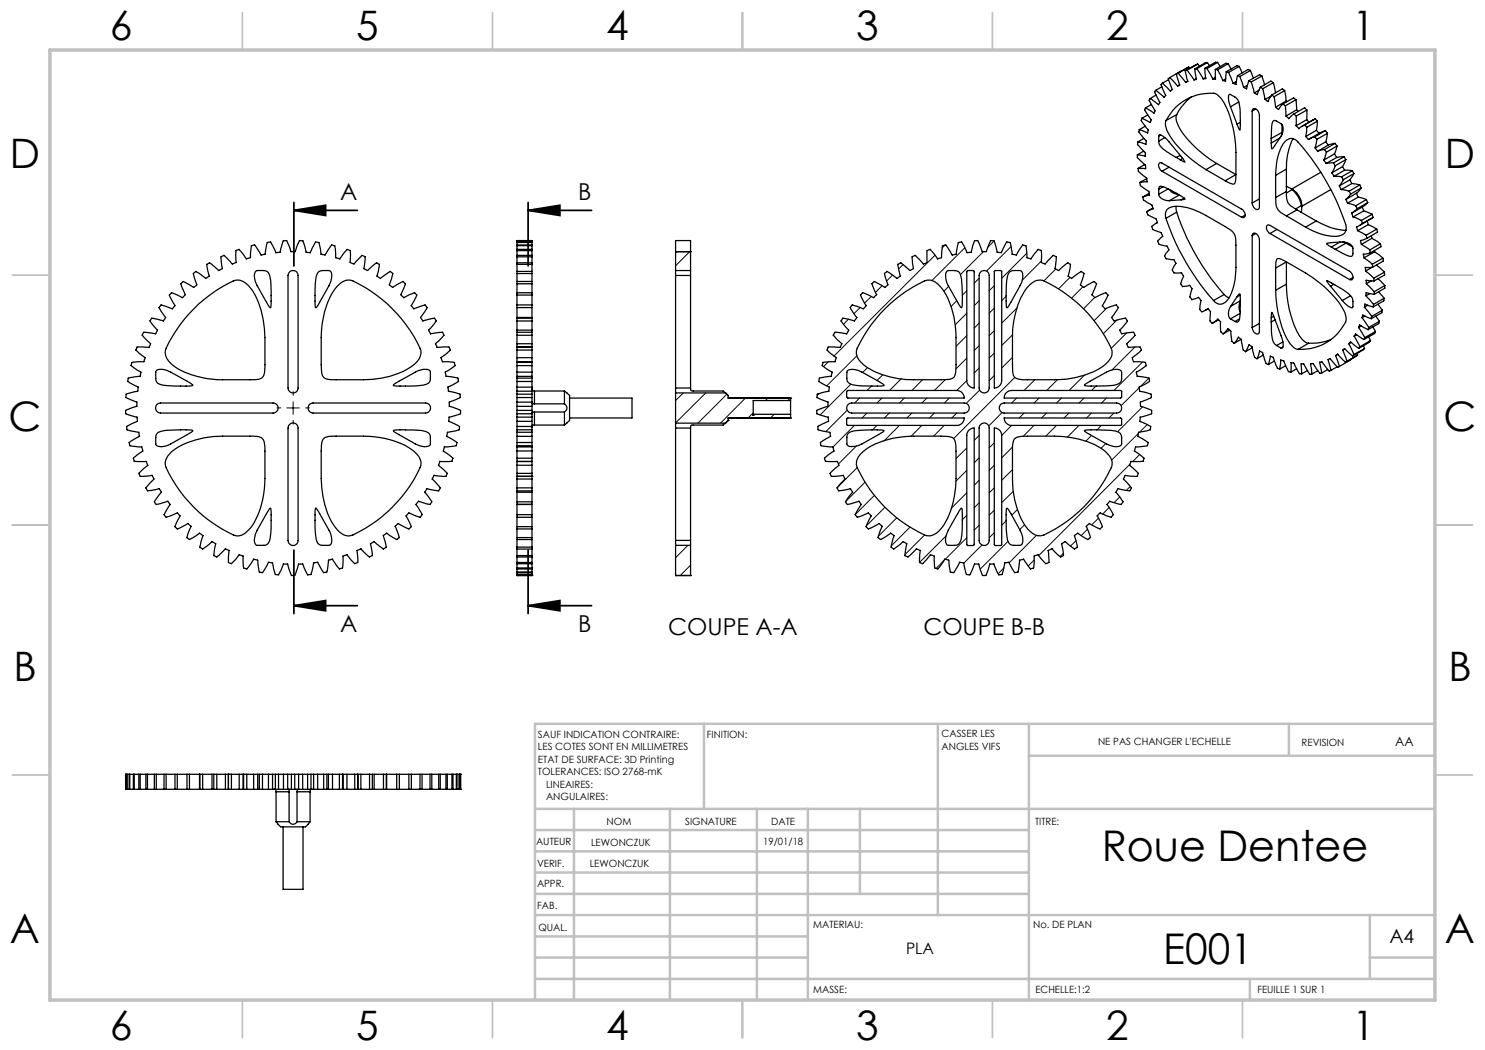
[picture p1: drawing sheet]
<svg xmlns="http://www.w3.org/2000/svg" width="297mm" height="210mm" viewBox="0 0 297 210" stroke-linecap="round" stroke-linejoin="round" font-family="sans-serif">
<path d="M58.8 42.1h12.7M58.8 40.5v12.7M58.8 42.1l6.3-1v2zM105.6 42.1l6.4-1v2zM105.6 42.1h12.7M105.6 40.5v12.7M58.8 110v12.7M105.6 110v12.7M58.8 121.1h12.7M58.8 121.1l6.3-1v2.1zM105.6 121.1l6.4-1v2.1zM105.6 121.1h12.7" fill="none" stroke="#000" stroke-width=".35"/>
<path d="M58.6 79.1v-.8M56.1 81.6h-.7M58.6 84.1v.7M61.1 81.6h.8" fill="none" stroke="#000" stroke-width=".2" stroke-dasharray="30.5 1.3 1.3 1.3"/>
<g fill="none" stroke="#000" stroke-width=".2">
<path d="M137.9 50.3l-2.8 2.9M174.3 59.3l-1.4 1.3M176.4 57.1l-1.3 1.4M178.5 55l-1.2 1.2M180.6 52.9l-.9 .9M187 51l-20.2 20.2M189 49l-.6 .6M189.7 57.3l-.9 .9M193 49.6l-6.6 6.5M193.4 58.2l-.9 .8M195.8 55.7l-1 .9M196.7 50.3l-4.6 4.6"/>
<path d="M198.8 48.2l-1.2 1.3M198.9 57.1l-1.1 1M201.2 59.3l-.9 .8M202.2 49.3l-4.9 4.9M205.4 50.7l-5.1 5M208.3 52.2l-3.9 3.8M211.1 53.8l-2.3 2.4M214 55.5l-2.3 2.3M216.6 57.4l-2.3 2.2M218.9 59.5l-2.2 2.3M136.7 78.6l-1.6 1.5M141.1 78.6l-6 6"/>
<path d="M145.4 78.8l-5.8 5.8M149.1 79.6l-5 5M153.6 79.6l-.5 .5M158.1 79.6l-.5 .5M163.8 78.7l-.4 .4M165.7 72.3l-1 1M167.1 66.5l-.3 .2M169.7 63.8l-1 1.1M170.2 76.8l-6.2 6.2M171.4 71.1l-6.1 6.1M171.9 79.6l-1 1M172 61.5l-1.2 1.3"/>
<path d="M173.5 73.5l-1 1M174.3 77.2l-.9 .9M176.4 79.6l-1 1M176.6 75l-1.2 1.1M180.2 75.8l-2.3 2.3M180.9 79.6l-1 1M184.5 75.9l-2.1 2.2M185.4 79.6l-1 1M189.1 75.9l-2.2 2.2M189.9 79.6l-1 1M191.3 60.1l-1.1 1.2M193.4 62.6l-2.4 2.4"/>
<path d="M193.4 67.1l-2.2 2.2M193.4 71.6l-2.2 2.2M193.4 76.1l-2.1 2M195.8 60.1l-1 1M195.8 64.6l-1 1M195.8 69.1l-1 1M195.8 73.6l-1 1M195.9 78l-2.6 2.7M198.9 61.6l-1.1 1M198.9 66.1l-1.1 1M198.9 70.6l-1.1 1M198.9 75.1l-1.1 1"/>
<path d="M202.5 71.5l-2.2 2.1M202.5 66.9l-2.2 2.2M203 75.5l-12.3 12.2M203.3 79.6l-1 1M203.4 61.6l-3.1 3M207 75.9l-2.2 2.2M207.8 79.6l-1 1M211.5 75.9l-2.2 2.2M212.3 79.6l-1 1M216.8 79.6l-1 1M216.9 75l-3.1 3.1M219.2 77.2l-.9 .9"/>
<path d="M221.3 61.7l-2.5 2.4M221.3 79.6l-1 1M223.4 64l-2.7 2.7M225.3 66.6l-3.1 3.1M227 69.4l-4.6 4.6M227.8 77.6l-3.6 3.5M228.5 72.4l-5.7 5.7M229.8 75.6l-1.7 1.7M57.4 81.6h2.5M58.6 80.4v2.5M150.6 82.6l-1 1M154.8 82.9l-.7 .7"/>
<path d="M169.4 82l-4.2 4.3M170.9 85.1l-4.3 4.3M171.3 89.2l-3.6 3.6M171.5 93.5l-4 4M173 96.4l-3.9 4M173.4 82.6l-1 1M174.9 99.1l-3.8 3.8M175.4 85.1l-1 .9M177.9 82.6l-1 1M179.9 85.1l-3.1 3.1M182.4 82.6l-1 1M184.4 85.1l-2.2 2.2"/>
<path d="M186.9 82.6l-1 1M188.8 85.1l-2.1 2.1M191.3 82.6l-.9 1M193.4 89.6l-2.2 2.1M193.4 94.1l-2.2 2.2M193.4 98.6l-3.1 3.1M195.8 87.1l-1 1M195.8 91.6l-1 1M195.8 96.1l-1 1M198.9 88.6l-1.1 1M198.9 93.1l-1.1 1M198.9 97.6l-1.1 1"/>
<path d="M200.4 82.5l-2.6 2.7M202.3 85.1l-2 2M202.5 89.4l-2.2 2.2M202.5 93.9l-2.2 2.2M202.7 98.2l-2.4 2.3M204.8 82.6l-1 1M206.8 85.1l-2.2 2.2M209.3 82.6l-1 1M211.3 85.1l-2.1 2.1M213.8 82.6l-1 1M215.8 85.1l-2.3 2.3M218.3 82.6l-1 1"/>
<path d="M218.3 87.1l-1.2 1.2M220.3 85.1l-.9 .9M221.2 88.7l-1 1M222.8 82.6l-1 1M223.9 99.4l-1.1 1.1M226 92.8l-18.2 18.3M226.1 97.3l-.9 .8M227.7 86.7l-5.4 5.4M227.9 90.9l-1.3 1.4M228.5 81.4l-5 5M229.4 84.9l-1.5 1.5M137.6 109.1l-2.5 2.4"/>
<path d="M138.1 113l-2 2.1M177 101.5l-3.7 3.7M179.4 103.6l-3.7 3.6M182 105.4l-3.7 3.8M184.9 107l-3.9 3.9M188.8 112.1l-1.6 1.6M189.3 107.1l-5.4 5.4M193.4 103.1l-1 .9M193.4 107.6l-4.3 4.3M195.8 100.6l-1 1M195.8 105l-1 1M196.4 109l-3.6 3.6"/>
<path d="M198.9 102.1l-1.1 .9M198.9 106.5l-1.1 1.1M200.8 113.6l-1.2 1.2M201.2 104.2l-.9 .8M201.6 108.3l-5.6 5.5M203.5 101.9l-1.1 1.1M204.9 104.9l-1 1M206.8 112l-1.2 1.2M207.3 107.1l-5.5 5.5M212.7 110.7l-.7 .6M215.2 108.2l-1.1 1M217.5 105.8l-1.3 1.3"/>
<path d="M219.7 103.6l-1.4 1.4M221.8 101.5l-1.3 1.3"/>
</g>
<g fill="none" stroke="#c0c0c0" stroke-width=".35">
<path d="M48.5 2.5v7.5M98.5 2.5v7.5M148.5 2.5v7.5M198.5 2.5v7.5M248.5 2.5v7.5M2.5 55h7.5M287 55h7.5M2.5 105h7.5M287 105h7.5M2.5 155h7.5M287 155h7.5M48.5 200v7.5"/>
<path d="M98.5 200v7.5M148.5 200v7.5M198.5 200v7.5M248.5 200v7.5"/>
</g>
<g fill="none" stroke="#c0c0c0" stroke-width=".5">
<path d="M140.8 144.8v17M187.6 144.8v38.2M205.8 144.8v55.2M205.8 151.2h81.2M257.8 144.8v6.4M287 144.8h-180v55.2M107 161.8h180M107 178.8h98.8M107 174.5h98.8M107 170.3h98.8M107 166h98.8M114.8 161.8v38.2"/>
<path d="M134 161.8v38.2M151.4 161.8v38.2M161.6 161.8v38.2M172 161.8v17M107 195.8h180M107 191.5h54.6M107 187.3h54.6M107 183h180M250 195.8v4.2M274 191.5h13M274 183v12.8"/>
</g>
<path d="M10 10h277v190h-277z" fill="none" stroke="#c0c0c0" stroke-width=".7"/>
<g fill="#000">
<path d="M58.8 42.1l6.3-1v2zM58.8 121.1l6.3-1v2.1z"/>
<path d="M105.6 42.1l6.4-1v2zM105.6 121.1l6.4-1v2.1z"/>
</g>
<g fill="none" stroke="#000" stroke-width=".25">
<path d="M230 19.7l-.2 .4 1.2 2-.2 .5-1.7-1M231.2 18.1l-.3 .3 1.1 2.1-.3 .4-1.7-1.2M231.2 19l-1.2 .7M232.4 17.3l-1.2 .8M232.5 16.6l-.2 .2a2.34 2.34 0 0 0 .6 1.7l.3 .6-.4 .4-1.6-1.4M233.7 15.9l-1.2 .7M234 15.5l-.4 .2 .9 2.2-.4 .3-1.6-1.6M235.3 14.8l.6 2.2-.4 .2-1.5-1.7M235.6 14.6l-.3 .2M235.6 14.6l1.5 1.9M235.9 17l-.4 .2M236.1 14.3l-2.1 1.2"/>
<path d="M236.1 14.3h.1M237 14.1l.6 2.2-.5 .2M237.4 14l-.4 .1M237.4 14l1.4 2M237.5 16.2l-.4 .3M237.7 13.4l-2.4 1.4M237.7 13.4l-2.1 1.2M237.7 13.4l.2 .2M238.2 19.4l-1.9 2-1 1.5M238.9 13.8l.4 2.1-.5 .1M239.3 15.7l-.5 .3M239.4 13.7l-.5 .1"/>
<path d="M239.4 13.7l1.2 2.1M239.5 12.8l.4 .5M239.5 12.8l-2.5 1.3M239.5 12.8l-2.1 1.2M240.9 13.7l.3 2-.6 .1M240.9 13.7h.5M241.1 15.5l-.5 .3M241.4 13.7l1.2 2.1M241.5 12.5l.4 .7M241.5 12.5l-.4 .1-2.2 1.2M241.5 12.5l-2.1 1.2M243.1 13.9v2l-.5-.1"/>
<path d="M243.1 13.9l.4 .1M243.1 15.5l-.5 .3M243.5 14l1 2.1M243.5 12.5l.5 .8M243.5 12.5l-.4-.1-2.2 1.3M243.5 12.5l-2.1 1.2M245.1 15.8l-.6 .3M245.3 14.3l-.2 1.9-.6-.1M245.3 14.3l.4 .2M245.6 12.7l.6 1.1M245.6 12.7h-.4l-2.1 1.2M245.6 12.7l-2.1 1.3"/>
<path d="M245.7 14.5l.9 2.2M247.3 16.3l-.7 .4M247.5 15.1l-.3 1.8-.6-.2M247.5 15.1l.5 .2M247.8 13.3l.6 1.3M247.8 13.3l-.4-.1-2.1 1.1M247.8 13.3l-2.1 1.2M248 15.3l.7 2.2M249.5 17.1l-.8 .4M249.8 16.1l-.5 1.7-.6-.3M249.8 16.1l.5 .3M250.1 14.1l.5 1.6"/>
<path d="M250.1 14.1l-.5-.2-2.1 1.2M250.1 14.1l-2.1 1.2M250.3 16.4l.6 2.2M251.8 18.1l-.9 .5M252.1 17.5l-.6 1.4-.6-.3M252.1 17.5l.5 .2M252.4 15.2l.5 1.8M252.4 15.2l-.5-.3-2.1 1.2M252.4 15.2l-2.1 1.2M252.6 17.7l.4 2.2M254.2 19.2l-1.2 .7M254.4 19l-.8 1.3-.6-.4"/>
<path d="M254.4 19l.4 .4M254.7 16.5l.4 2M254.7 16.5l-.5-.3-2.1 1.3M254.7 16.5l-2.1 1.2M254.8 19.4l.3 2M256.9 18.1l.3 2.1M256.9 18.1l-.4-.3-2.1 1.2M256.9 18.1l-2.1 1.3M259.2 20l.1 2M259.2 20l-.5-.4-2.1 1.2M259.2 20l-2.1 1.2M227.5 31v.1a.73 .73 0 0 0 .4 .8l.6 .6a1.17 1.17 0 0 1 .6 1.3l-1.5-.1"/>
<path d="M227.5 28.4v.5l1 1.1a1.15 1.15 0 0 1 .6 1.2l-1.6-.2M227.6 33.7v.2a.83 .83 0 0 0 .7 .9l.4 .4a1.25 1.25 0 0 1 .7 1.2l-1.4 .1M227.9 25.9l-.1 .5 .9 1.2a1.07 1.07 0 0 1 .5 1.2l-1.7-.4M228 36.5v.3a.98 .98 0 0 0 .7 .8l.4 .3a1.15 1.15 0 0 1 .8 1.1l-1.3 .4M228.4 23.7l-.2 .4 1.1 1.5a.66 .66 0 0 1 .3 .8l-.1 .2-1.6-.7M228.6 39.4v.2a.84 .84 0 0 0 .7 .8 1.78 1.78 0 0 1 1.2 1l.1 .4-.5 .1a.61 .61 0 0 0-.7 .7 .85 .85 0 0 0 .8 .7 1.47 1.47 0 0 1 1.2 .8l.1 .4M228.7 30.2l-1.2 .8M228.8 27.7l-1.3 .7M229 32.9l-1.4 .8M229.1 25.3l-1.2 .6M229.1 21.6l-.2 .4 1 1.5a.61 .61 0 0 1 .2 .9l-.1 .1-1.6-.8M229.3 35.7l-1.3 .8"/>
<path d="M229.6 23l-1.2 .7M229.8 38.7l-1.2 .7M230.3 20.9l-1.2 .7M231.7 28.2a2.79 2.79 0 0 0 1.6 2.1l2 1.2M231.7 27.2v-.1a.5 .5 0 0 1 .8 .1l.2 .1a26.5 26.5 0 0 1 3.9 4.5l.4 .6-1-.4M231.7 37.8a.63 .63 0 0 1 .4-.5 .63 .63 0 0 1 .7 .1l2.5 1.3 1.7 1.1-.8 .2M231.7 38.9l.1 .2a2.24 2.24 0 0 0 2.1 1M231.7 27.2v1M231.7 37.8v1.1M232.1 27l-.4 .2M232.4 34.2a1.05 1.05 0 0 1-.3-1.7l16.2 9.3a1.14 1.14 0 0 1 .5 1.7h-.5M232.4 34.2l15.9 9.3"/>
<path d="M232.6 37.4l-.9 .4M233 27.5l-1.3 .7M233.2 24.1a10 10 0 0 1 9.8-5.4 5.3 5.3 0 0 1 2.4 3l.6 1.6a29.7 29.7 0 0 1 1.2 11.6M233.2 24.1a4.3 4.3 0 0 0 1.1 3.5 23.2 23.2 0 0 0 6.9 6.3M233.6 37.8l-1.9 1.1M233.8 33.4l-1.4 .8M233.9 37.9l.5 .6 1.3 .4M235.3 31.5l.7 .5M235.3 22.9a3.4 3.4 0 0 0 .8 3.1 22.1 22.1 0 0 0 7.2 6.7M235.3 22.9l-2.1 1.2M235.8 39l-1.9 1.1M236 31.1l-.7 .4"/>
<path d="M236.2 40l-2.3 .1M236.5 31.7l-.5 .3M236.8 39.6l-.6 .4M241.2 33.9l3.8 2.3M243.3 32.7l-2.1 1.2M243.3 32.7l3.9 2.2M246.1 21.4a3.4 3.4 0 0 1-.3-2.5h.3a2.59 2.59 0 0 1 1.6 1.2l.3 1.7v4.2l-.6-1.2M246.1 21.4l1.3 3.4M247.2 34.9v.7a1.2 1.2 0 0 1-.5 1.2l-1.7-.6M247.2 34.9l-2.2 1.3M247.8 20.4l-1.7 1M248.1 24.4l-.7 .4"/>
<path d="M250.4 22.2a.55 .55 0 0 1 .5-.5 .55 .55 0 0 1 .6 .4l.4 .9v18.4a.55 .55 0 0 1-.5 .5 .55 .55 0 0 1-.6-.4l-.4-.9M250.4 22.2v18.4M251.1 21.8l-.7 .4M251.9 39.8l-1.5 .8M254.2 27.7l.1-2.1a1.68 1.68 0 0 1 .5-1.5l1.5 .7 .2 .2a2.46 2.46 0 0 1-.3 2.2l-1.8 2.6-.2-1.2M254.2 27.7v.9M255.1 35.1a11 11 0 0 1 1.8-6.6 1.59 1.59 0 0 1 2.7-.1 47.2 47.2 0 0 1 9.6 16.9 1.69 1.69 0 0 1-1.9 2 11.1 11.1 0 0 1-6.2-1.9M255.1 39.5a3.5 3.5 0 0 0 .8 2.8l1.4 .9M255.1 35.1v4.4M256 27.6l-1.8 1M256.4 24.9v1.6M256.4 26.5l-2.2 1.2"/>
<path d="M256.4 26.5v.4M256.6 20.8l-.9 1.1-.6-.5M256.6 20.8l.5 .4M257.1 21.2l.1 2M257.2 20.2l.2 .1M257.2 20.2l-2.1 1.2M257.3 38.3a3.2 3.2 0 0 0 2.1 3.7M257.3 33.8l-2.2 1.3M257.3 38.3l-2.2 1.2M257.3 33.8v4.5M257.3 37.3l1.2 .6M257.3 37.3h.1"/>
<path d="M258.2 37.7a4 4 0 0 1 2.2 3.7M258.4 37.9h.1M258.4 37.9a5.4 5.4 0 0 1 1.9 3.2M258.4 37.9l-1.1 .7M258.6 27.8a12 12 0 0 0-1.3 6M258.8 22.8l-1 .9-.6-.5M258.8 22.8l.5 .4M259.3 23.2l-.1 1.9M259.3 22l.3 .3M259.3 22l-2.1 1.2M260.9 25l-.7 .4a.38 .38 0 0 1-.4 .3 .38 .38 0 0 1-.4-.3l-.2-.3M260.9 25l.4 .5"/>
<path d="M261.2 27.3l.2 .2a.42 .42 0 0 0 .3 .4 .42 .42 0 0 0 .4-.3l.9-.2M261.3 25.5l-.1 1.8M261.3 23.9l.5 .5M261.3 23.9l-2.1 1.2M261.4 22l-.5-.5-2.1 1.3M261.4 22l-.1 1.9M261.4 22l-2.1 1.2M263 27.4l.4 .5M263 29.6l.5 .7M263.1 23.8l.4 .4M263.1 23.8l-2.6 1.4M263.1 23.8l-2.2 1.2"/>
<path d="M263.3 26.1l.5 .6M263.3 26.1l-2.1 1.2M263.4 27.9l-.4 1.7M263.5 24.2l-.2 1.9M263.5 24.2l-2.2 1.3M264.2 34.5l-5.9 3.3M264.8 32l.4 .7M264.9 29.9l-1.4 .4M264.9 29.9l.4 .5M265.1 26.1l.4 .6M265.1 26.1l-1.2 .5-2.1 1.2M265.1 26.1l-2.1 1.3"/>
<path d="M265.1 28.4l.5 .6M265.1 28.4l-2.1 1.2M265.3 30.4l-.5 1.6M265.5 26.7l-.4 1.7M265.5 26.7l-2.1 1.2M265.6 29l-2.1 1.3M266.2 37.9l-5.8 3.4M266.4 34.6l.4 .7M266.7 32.6l-1.5 .1M266.7 32.6l.4 .6M266.8 35.3h1.6M266.9 30.8l.4 .7"/>
<path d="M266.9 30.8l-2.1 1.2M267 28.7l.4 .5M267 28.7l-1.4 .3M267 28.7l-2.1 1.2M267.1 33.2l-.7 1.4M267.3 31.5l-2.1 1.2M267.4 29.2l-.5 1.6M267.4 29.2l-2.1 1.2M267.9 37.2l.4 .7M268.3 37.9l1.5 .3M268.4 35.3l.3 .6M268.5 33.3l.4 .7"/>
<path d="M268.5 33.3l-2.1 1.3M268.7 35.9l-.8 1.3M268.8 31.4l.4 .5M268.8 31.4l-1.5 .1M268.8 31.4l-2.1 1.2M268.9 34l1.6 .1M268.9 34l-2.1 1.3M269.2 39.9l.3 .7M269.2 31.9l-.7 1.4M269.2 31.9l-2.1 1.3M269.8 38.2l.3 .6M270 36l.4 .7"/>
<path d="M270 36l-2.1 1.2M270.1 38.8l-.9 1.1M270.4 36.7l1.6 .3M270.4 36.7l-2.1 1.2M270.5 34.1l.3 .6M270.5 34.1l-2.1 1.2M270.8 34.7l-.8 1.3M270.8 34.7l-2.1 1.2M271.3 38.7l.3 .7M271.3 38.7l-2.1 1.2M271.6 39.4l1.7 .5M271.6 39.4l-2.1 1.2"/>
<path d="M272 37l.2 .6M272 37l-2.2 1.2M272.2 37.6l-.9 1.1M272.2 37.6l-2.1 1.2M273.3 39.9l.2 .6M273.3 39.9l-2.2 1.3M34.3 58.6h.3l1.9 .9 .6-.6-.9-2.1 .5-.5 2 1.2 .5-.4 .2-.1-.7-2.3 .5-.4 1.9 1.4 .7-.5-.5-2.3 .6-.3 1.8 1.5 .2-.1 .6-.3-.3-2.3 .6-.3 1.7 1.7 .5-.2 .2-.1v-2.4l.6-.2 1.5 1.9 .8-.3 .2-2.4 .6-.1 1.3 2 .8-.1 .4-2.1v-.3h.2l.5-.1 1.1 2.1 .8-.1 .7-2.3h.6l.9 2.2h.9l.8-2.2h.7l.6 2.3 .9 .1 1-2.1 .7 .1 .4 2.4 .7 .1 1.4-2 .7 .1 .1 2.4 .8 .3 1.5-1.9 .3 .1 .4 .1-.1 2.4 .8 .3 1.6-1.7 .3 .1 .3 .2-.2 2.4 .7 .3 1.8-1.5 .6 .3-.5 2.3 .7 .5 1.9-1.4 .6 .4-.7 2.3 .3 .2 .3 .3 2.1-1.2 .4 .4-.2 .9-.6 1.3 .6 .6 1.9-.9h.2l.3 .2 .2 .2-.1 .3-1.1 1.8 .6 .7 2.2-.8 .3 .4 .1 .1-.1 .3-1.2 1.7 .5 .7 2.3-.6 .2 .4 .1 .2-1.4 1.9 .3 .7 2.4-.3 .3 .6-1.7 1.6 .3 .8 2.4-.1 .3 .6-1.9 1.5 .3 .8 2.3 .2 .2 .6-2 1.3 .2 .8 2.4 .4 .1 .3v.4l-2.1 1.1 .1 .8 2.3 .6v.7l-2.1 .9v.9l2.2 .8v.7l-2.3 .6-.1 .9 2 .9a.55 .55 0 0 1 .1 .7l-.8 .3-1.5 .3-.1 .8 2 1.2-.1 .5v.1l-.4 .1-2 .2-.2 .8 1.9 1.4-.2 .7h-2.4l-.3 .8 1.8 1.6-.3 .6-2.4-.2-.4 .7 1.7 1.8-.4 .6-2.3-.5-.4 .6 1.4 2.1-.3 .3-.1 .2h-.3l-2-.6-.5 .6 1 1.5 .2 .6-.4 .5-2.2-.9-.3 .3-.3 .3 1.1 2.1-.5 .5-2.1-1.1-.6 .5 .8 2.3-.4 .3h-.4l-1.8-1.2-.5 .4-.1 .1 .6 2.3-.3 .2-.3 .2-1.9-1.5-.7 .5 .4 2.3-.6 .3-1.7-1.7-.8 .4 .1 2.4-.6 .2-1.5-1.8-.3 .1-.5 .2-.1 2.4-.6 .2-1.4-2-.7 .2-.4 2.4-.7 .1-1.2-2-.8 .1-.3 1.7-.3 .6-.6 .1-1-2.2h-.8l-.8 2.3h-.6l-.8-2.3h-.8l-1 2.2-.6-.1-.6-2.3-.7-.1-1.3 2-.6-.1-.4-2.4-.8-.2-1.3 2-.6-.2-.2-1.2v-1.2l-.8-.3-1.5 1.8h-.2l-.4-.2 .1-2.4-.7-.4-1.3 1.3-.4 .4-.2-.1-.4-.2 .3-2.3-.1-.1-.6-.4-1.9 1.5-.5-.4 .6-2.3-.2-.1-.5-.4-2 1.3-.5-.4 .8-2.2-.5-.5-.1-.1-2.1 1.1-.5-.4 .3-.9 .7-1.3-.5-.6-1.7 .7-.6 .1-.4-.5 1.2-2-.5-.6-2 .6h-.2l-.2-.2-.2-.3 1.3-2.1-.3-.6-2.4 .5-.3-.6 1.6-1.8-.4-.7-2.4 .2-.2-.6 1.8-1.6-.4-.8h-2.4l-.1-.6 .6-.7 1.3-.8-.2-.8-2.4-.3-.2-.6 2.1-1.2-.1-.8-2.4-.5-.1-.5v-.2l.3-.1 1.9-.9-.1-.9-1.7-.4-.6-.4v-.5l2.3-.8v-.9l-2.2-.9v-.7l2.4-.6v-.2l.1-.6-2.2-1.1 .1-.7 2.4-.3 .2-.8-2-1.4 .1-.3 .1-.3 .3-.1 2.1-.1 .2-.8-1.8-1.5 .1-.4 .4-.2 2.1 .1 .3-.8-1.7-1.6 .4-.6 2.3 .3 .4-.8-1.5-1.8 .3-.6 2.4 .6 .4-.7-1.3-2 .4-.5 2.3 .8 .1-.2 .4-.5-1.1-2.1zM51.2 54.2l1.5-.1a1.65 1.65 0 0 1 1.4 1.9l.1 4.9-.1 .7-.4-.5-2.3-4a2.64 2.64 0 0 1-.2-2.9zM57.9 54.4a1 1 0 0 1 1.1-.2 1 1 0 0 1 .6 .9v22.5a1.01 1.01 0 0 1-1 1 1.01 1.01 0 0 1-1-1v-22.5zM63.6 54.5a2.26 2.26 0 0 1 2.2-.4 1 1 0 0 1 .5 1.5 16.5 16.5 0 0 1-2.7 5.5l-.3 .4h-.2l-.1-4.7 .2-1.2zM67.4 57.3a2.85 2.85 0 0 1 3.2-1.1 28.2 28.2 0 0 1 13.6 13.9 3.6 3.6 0 0 1-2 3.3 16.7 16.7 0 0 1-9.5 2.5h-6.1a1.84 1.84 0 0 1-2.3-1.6l-.1-6.8a16.6 16.6 0 0 1 3.2-10.2zM103.4 58.6v.4"/>
<path d="M103.4 59v2M103.4 56.8v1.8M103.4 56.3v.5M103.4 54.7v1.6M103.4 54.3v.4M103.4 52.9v1.4M103.4 52.6v.3M103.4 51.1v.3M103.4 51.4v1.2M103.4 50.1v1M103.4 49.9v.2M103.4 49.1v.8"/>
<path d="M103.4 49v.1M103.4 48.5v.5M103.4 48.4v.1M103.4 48.1h3M103.4 48.1v.3M103.4 58.6h3M103.4 59h3M103.4 56.8h3M103.4 56.3h3M103.4 54.7h3M103.4 54.3h3M103.4 52.9h3"/>
<path d="M103.4 52.6h3M103.4 51.1h3M103.4 51.4h3M103.4 50.1h3M103.4 49.9h3M103.4 49.1h3M103.4 49h3M103.4 48.5h3M103.4 48.4h3M106.4 58.6v.4M106.4 59v2M106.4 56.8v1.8"/>
<path d="M106.4 56.3v.5M106.4 54.7v1.6M106.4 54.3v.4M106.4 52.9v1.4M106.4 52.6v.3M106.4 51.1v.3M106.4 51.4v1.2M106.4 50.1v1M106.4 49.9v.2M106.4 49.1v.8M106.4 49v.1M106.4 48.5v.5"/>
<path d="M106.4 48.4v.1M106.4 48.1v.3M135.1 50.3h.1M135.1 54.1v1M135.1 50.3v-2.2h3v2.2M135.1 54.1h3M135.1 50.3h3M135.1 50.3v3.8M135.1 55.1v22.5M135.1 55.1h3M138.1 50.3h.1M138.1 54.1v1"/>
<path d="M138.1 50.3v3.8M138.1 55.1v22.5M172.5 58.6h.3l1.9 .9 .6-.6-.9-2.1 .2-.3 .3-.2 2.1 1.2 .6-.5-.7-2.3 .5-.4 2 1.4 .4-.3 .3-.2-.5-2.3 .6-.3 1.8 1.5 .6-.3 .1-.1-.3-2.3 .6-.3 1.7 1.7 .8-.3-.1-2.1v-.3l.2-.1 .5-.1 1.4 1.9 .8-.3 .2-2.4 .7-.1 1.3 2 .7-.1 .5-2.4 .6-.1 1.1 2.1h.4l.4-.1 .7-2.3h.6l.9 2.2h.9l.8-2.2h.2h.5l.6 2.3 .9 .1 1.1-2.1 .6 .1 .4 2.4 .9 .1 1.2-2 .7 .1 .2 2.4 .2 .1 .6 .2 1.4-1.9 .7 .2-.1 2.4 .2 .1 .6 .2 1.6-1.7 .7 .3-.3 2.3 .6 .4 1.9-1.5 .6 .3-.5 2.3 .7 .5 2-1.4 .3 .2 .2 .2-.7 2.3 .6 .5 2.1-1.2 .3 .2 .2 .3-.9 2.1 .6 .6 2.2-.9 .4 .4-1.1 2.1 .5 .7 2.3-.8 .4 .5-1.4 2 .4 .5 .1 .2 2.3-.6 .2 .3 .2 .3-.2 .2-1.4 1.6 .5 .8 2.3-.3 .2 .3 .1 .3-1.7 1.6 .4 .8 2.1-.1h.2l.2 .3 .1 .3-1.9 1.5 .1 .2 .2 .6 2.4 .2 .2 .6-2 1.3v.2l.1 .7 2.4 .3 .1 .7-2.1 1.1v.2l.1 .6 2.3 .6 .1 .7-2.2 .9v.9l2.2 .8v.7l-2.3 .6v.9l2.2 1-.2 .7-2.3 .5-.1 .7 2 1.3-.1 .6-2.4 .3-.2 .8 1.9 1.4-.2 .7h-2.4l-.3 .8 1.8 1.6-.2 .4-.1 .2h-.6l-1.8-.2-.3 .7 1.6 1.8-.2 .4-.1 .2-2.4-.5-.4 .8 1.4 1.9-.4 .5-2.3-.6-.5 .6 1.3 2-.5 .6-2.2-.9-.6 .6 1.1 2.1-.4 .5-.6-.2-1.6-.9-.7 .6 .9 2.2-.4 .3-.1 .1-.6-.3-1.5-1-.6 .5 .5 2 .1 .3-.3 .2-.3 .2-1.9-1.5-.7 .5 .4 2.3-.6 .3-1.7-1.7-.8 .4 .2 2.4-.6 .2-1.6-1.8-.8 .3-.1 2.4-.6 .2-1.4-2-.8 .2-.2 2.1a.52 .52 0 0 1-.7 .4l-.5-.7-.7-1.3-.9 .1-.6 2.3-.6 .1-.9-2.2h-.9l-.7 2.3h-.7l-.7-2.3h-.9l-.9 2.2-.6-.1-.6-2.3-.8-.1-1.3 2h-.2l-.4-.1-.4-2.4-.8-.2-1.3 2-.7-.2v-2.4l-.8-.3-1.6 1.8-.6-.2 .1-2.4-.7-.4-1.7 1.7-.6-.3 .4-2.3-.7-.5-1.9 1.5-.6-.4 .6-2.3-.6-.5-1.3 .9-.8 .4-.1-.1-.4-.3 .8-2.2-.2-.3-.4-.3-2.1 1.1-.5-.5 1-2.1-.2-.3-.3-.3-2.3 .9-.4-.6 1.3-2-.5-.6-2 .6-.4-.1-.3-.4 1.4-1.9-.4-.8-1.5 .4h-.9l-.3-.5 1.6-1.8-.3-.7-2.4 .2-.3-.6 1.8-1.6-.3-.8h-2.1a.51 .51 0 0 1-.5-.6l.2-.3 1.7-1.3-.2-.7-2.4-.3-.1-.6 2-1.2-.1-.7v-.1l-2.4-.5-.1-.7 2.2-1v-.9l-2.3-.6-.1-.7 2.3-.8v-.9l-2.2-.9v-.7l2.4-.6 .1-.8-2.1-1.1 .1-.7 2.3-.3 .2-.9-2-1.3 .1-.2 .1-.4 2.4-.2 .3-.8-1.9-1.5 .2-.5 .3-.1 2.1 .1 .4-.8-1.7-1.6 .3-.6 2.3 .3 .4-.6 .1-.2-1.6-1.8 .4-.6 2.3 .6 .5-.7-1.4-2 .4-.5 2.3 .8 .5-.7-1.1-2.1zM189.4 54.2a2.52 2.52 0 0 1 2.1 0 1.55 1.55 0 0 1 .8 1.6l.2 3.3-.1 2.4-.3-.1-.2-.3-2.2-4a2.64 2.64 0 0 1-.3-2.9zM193.4 54.2l1.3-.1 .1 .1v23.4a1.51 1.51 0 0 1-1.4-1.5zM196.1 54.4a1 1 0 0 1 1.1-.2 1 1 0 0 1 .6 .9v22.5a1.01 1.01 0 0 1-1 1 1.01 1.01 0 0 1-1-1v-22.5zM198.9 54.2l1.3-.1 .1 .1v21.9a1.51 1.51 0 0 1-1.4 1.5zM201.9 54.4a2.66 2.66 0 0 1 2.1-.3l.3 .1a2.64 2.64 0 0 1-.3 2.9l-2.2 4.1-.4 .4-.1-.3a31.2 31.2 0 0 1 .3-6.3zM205.9 57a2.83 2.83 0 0 1 4.1-.2 28.1 28.1 0 0 1 12.2 12.8 2.79 2.79 0 0 1-1.1 3.3 16.6 16.6 0 0 1-10.2 3h-5.4a3.5 3.5 0 0 1-2.7-.6l-.3-1.2a61.7 61.7 0 0 1 .2-9.9 13.1 13.1 0 0 1 3.2-7.2zM230.6 41.6l-1 .6M231.5 44.5l-.7 .5a.52 .52 0 0 0-.3 .8l.7 .4a1.32 1.32 0 0 1 1.2 .7l.2 .4-.5 .3a.71 .71 0 0 0-.4 .9l.1 .4 .6 .1a1.28 1.28 0 0 1 1.2 .5 .53 .53 0 0 1-.2 .9 .88 .88 0 0 0-.4 1.1l.2 .2 1 .2a.66 .66 0 0 1 .9 .6l.1 .2-.3 .4a1.04 1.04 0 0 0-.3 1.2l.1 .1a.89 .89 0 0 0 1 .2 .62 .62 0 0 1 .9 .5l.1 .2-.2 .5a1.09 1.09 0 0 0-.2 1.2l.2 .3 .9-.1a.55 .55 0 0 1 .9 .4l.1 .1-.2 .6a1.16 1.16 0 0 0 0 1.3v.1a.68 .68 0 0 0 1 0 .5 .5 0 0 1 .6-.2 .5 .5 0 0 1 .3 .5l.1 .1-.2 1.1a.78 .78 0 0 0 .5 1.1l1.1-.6M231.5 44.5l-.3 .2"/>
<path d="M233.2 43.7a1.72 1.72 0 0 1 1.9-2.4 11.1 11.1 0 0 1 6.1 1.8l3.8 2.2a3.3 3.3 0 0 1 2.2 3.7v4.5a11 11 0 0 1-1.8 6.6 1.59 1.59 0 0 1-2.7 0M233.2 43.7a48 48 0 0 0 9.5 16.4M235.2 41.3l.1 1.1M235.3 42.4a47.7 47.7 0 0 0 9.5 16.5M235.3 42.4l-2.1 1.3M244.8 58.9l1 .7M244.8 58.9l-2.1 1.2M247.4 59.4l.5-.6 .2 1.1-.1 3a1.68 1.68 0 0 1-.5 1.5l-.5-.1M247.4 59.4l-1.3 1.9M248 59l-.6 .4M249 43l-.7 .5M250.4 47.1a.55 .55 0 0 1 .5-.5 .55 .55 0 0 1 .6 .4l.4 .9v18.4l-.1 .4a1.03 1.03 0 0 1-1.4-1.2"/>
<path d="M250.4 47.1v18.4M251.1 46.7l-.7 .4M254 46.7a1.01 1.01 0 0 1-.4-1.7l16.3 9.2a1.26 1.26 0 0 1 .5 1.7h-.5M254 46.7l15.9 9.2M255.1 58.1a19.3 19.3 0 0 0 2.9 10.6l1 1 .6 .2M255.1 53.6v4.5M255.4 45.9l-1.4 .8M257.3 52.4l3.8 2.2a19.6 19.6 0 0 1 7.9 8.1l.2 .7a2 2 0 0 1-.5 1.7 9.9 9.9 0 0 1-9.1 4.8M257.3 52.4l-1-.5a.69 .69 0 0 0-.8-.2 .69 .69 0 0 0-.3 .9l-.1 1M257.3 56.8a18.7 18.7 0 0 0 3 10.9l.8 .8 .6 .1M257.3 43.2l3.8 2.2M257.3 52.4v4.4"/>
<path d="M257.3 52.4l-2.2 1.2M257.3 56.8l-2.2 1.3M259.4 42l-2.1 1.2M259.4 42l3.8 2.2M260.3 41.1l-1.2 .7M260.3 41.1h.1M260.3 42.4l-.1 .1M260.3 42.4v.1M260.3 41.1v1.3M263.2 44.2a12.3 12.3 0 0 0 6 1.9M263.2 44.2l-2.1 1.2M266.1 57.2l-.7-1.1 3.7 2.2a2.97 2.97 0 0 1 1.5 2v1.1a.46 .46 0 0 1-.8-.1l-1.3-1.2"/>
<path d="M266.1 57.2l2.4 2.9M266.3 49.4l-1-.7 3.2-.3a1.81 1.81 0 0 1 2.1 1.3v1a.63 .63 0 0 1-.4 .6 .63 .63 0 0 1-.7-.2l-2.4-1.2M266.3 49.4l.8 .5M266.8 56.9l-.7 .3M268 48.4l-1.7 1M268.7 48.4l.5 .2M269.2 48.6l1.3 .8M269.2 48.6l-2.1 1.3M269.5 40.6l1.6 .6M270.1 59.2l-1.6 .9M270.3 42.6l.3 .8M270.6 43.4l1.7 .7"/>
<path d="M270.6 55.5l-.7 .4M271.1 41.2l.3 .6M271.4 41.8l-1.1 .8M271.5 46.1l1.7 1M272.3 44.1l.2 .6M272.3 48.9l1.7 1.1M272.5 41.4l.2 .8M272.5 41.4l-2.2 1.2M272.5 44.7l-.7 .5a.44 .44 0 0 0-.5 .3 .44 .44 0 0 0 .2 .5v.1M272.7 42.2l1.7 .7M272.7 42.2l-2.1 1.2M272.8 51.6l1.7 1.2"/>
<path d="M273.1 54.2l1.7 1.4M273.2 59.2l1.5 1.7M273.2 47.1l.2 .6M273.3 56.8l1.5 1.5M273.4 47.7l-.8 .3a.36 .36 0 0 0-.5 .1 .36 .36 0 0 0 .1 .5l.1 .3M273.4 44.2l.2 .7M273.5 40.5l-1 .9M273.5 40.5l-2.1 1.3M273.6 44.9l1.7 .9M273.6 44.9l-2.1 1.2M274 50l.1 .6M274 58.7l-.8 .5"/>
<path d="M274.1 50.6l-1.4 .2 .1 .8M274.2 56.2l-.9 .6M274.2 47.2l.2 .5M274.4 47.7l1.7 1M274.4 47.7l-2.1 1.2M274.4 42.9l.2 .6M274.4 42.9l-2.1 1.2M274.5 52.8v.6M274.5 53.4l-1.4 .8M274.5 53.4l-1.4 .1v.7M274.6 43.5l-2.6 1.6M274.6 43.5l-2.1 1.2"/>
<path d="M274.8 55.6v.6M274.8 56.2l-1.6-.2 .1 .8M274.8 58.3v.6M274.8 58.9l-1.6-.4v.7M274.9 50.1v.3M274.9 50.4l1.7 1.2M274.9 50.4l-2.1 1.2M275.3 53l1.6 1.4M275.3 45.8l.2 .6-2.1 1.3M275.3 45.8l-2.1 1.3M275.6 55.7l1.4 1.4M275.7 58.4l1.1 1.2"/>
<path d="M276.1 48.7l.1 .6-2.1 1.3M276.1 48.7l-2.1 1.3M276.6 51.6l.1 .6-2.2 1.2M276.6 51.6l-2.1 1.2M276.8 59.6v.6l-2.2 1.2M276.8 59.6l-2.1 1.3M276.9 54.4v.6l-2.1 1.2M276.9 54.4l-2.1 1.2M277 57.1v.5l-2.2 1.3M277 57.1l-2.2 1.2M31.3 74.1a2.62 2.62 0 0 1 2.8 .3l4 2.2 .5 .5-.7 .1-4.4-.1a3.3 3.3 0 0 1-2.2-.7l-.1-.7v-1.3zM39.8 60.8l2.1-1.8a22.9 22.9 0 0 1 5.2-3 3.7 3.7 0 0 1 3.3 2 17.1 17.1 0 0 1 2.6 9.5v6a2.59 2.59 0 0 1-.8 2.2l-1.5 .2h-6.2a16.5 16.5 0 0 1-10.2-3.1 2.99 2.99 0 0 1-.5-4.4l1.5-2.4a27.7 27.7 0 0 1 4.5-5.2z"/>
<path d="M78.7 77l4.4-2.6a2.64 2.64 0 0 1 2.9-.2l.1 .3a2.17 2.17 0 0 1-.4 2.2l-.7 .2a24.3 24.3 0 0 1-6.3 .2zM103.4 78.8v.7M103.4 79.5v.9M103.4 78.2v.6M103.4 76.3v1.1M103.4 75.6v.7M103.4 75.3v.3M103.4 73.1v1.3M103.4 72.5v.6M103.4 72.3v.2M103.4 69.4v.6M103.4 70v1.5"/>
<path d="M103.4 77.4v.8M103.4 74.4v.9M103.4 66.5v.6M103.4 67.1v1.6M103.4 71.5v.8M103.4 68.7v.7M103.4 64.2v1.8M103.4 63.6v.6M103.4 66v.5M103.4 61v.5M103.4 61.5v2M103.4 63.5v.1"/>
<path d="M103.4 72.3h3M103.4 69.4h3M103.4 78.8h3M103.4 79.5h3M103.4 78.2h3M103.4 77.4h3M103.4 76.3h3M103.4 75.6h3M103.4 75.3h3M103.4 74.4h3M103.4 73.1h3M103.4 72.5h3"/>
<path d="M103.4 70h3M103.4 71.5h3M103.4 69.4h.1M103.4 66.5h3M103.4 67.1h3M103.4 68.7h3M103.4 66h3M103.4 64.2h3M103.4 63.6h3M103.4 61h3M103.4 61.5h3M103.4 63.5h3"/>
<path d="M106.4 78.8v.7M106.4 79.5v.9M106.4 78.2v.6M106.4 76.3v1.1M106.4 75.6v.7M106.4 75.3v.3M106.4 73.1v1.3M106.4 72.5v.6M106.4 72.3v.2M106.4 69.4v.6M106.4 70v1.5M106.4 69.4h.1"/>
<path d="M106.4 77.4v.8M106.4 74.4v.9M106.4 66.5v.6M106.4 67.1v1.6M106.4 71.5v.8M106.4 68.7v.7M106.4 64.2v1.8M106.4 63.6v.6M106.4 66v.5M106.4 61v.5M106.4 61.5v2M106.4 63.5v.1"/>
<path d="M106.4 77.7l.1 .4 .4 .1M106.9 78.2v2.6M106.9 78.2h6M112.9 78.2l1 .9v5l-1 .9M112.9 78.2v2.6M113.9 79.6h12.5v4h-12.5M135.1 77.6v1M135.1 78.6h10l.5 .5M135.1 78.6v6M135.1 77.6h3M138.1 77.6l.1 .5 .4 .1h6l1 .9M145.6 79.1v.5h12.5"/>
<path d="M158.1 79.6h.1M158.1 79.6v.5M169.4 78.1h21.9a1.45 1.45 0 0 1 1.5 1.5h-23.2l-.3-.2zM169.5 74.2a2.62 2.62 0 0 1 2.9 .2l4 2.3 .4 .3-.2 .2a31.2 31.2 0 0 1-6.3-.3 1.13 1.13 0 0 1-.9-1.2zM177 61.8a24.6 24.6 0 0 1 8.5-5.8 3.7 3.7 0 0 1 3.2 2.1 17.5 17.5 0 0 1 2.5 9.4v5.4a4.6 4.6 0 0 1-.4 2.5 1.96 1.96 0 0 1-1.4 .5 61.5 61.5 0 0 1-9.9-.2 12.6 12.6 0 0 1-7.7-3.6 2.29 2.29 0 0 1-.4-2.5l1.4-2.4 1.5-2.3zM201.3 78.5l.5-.3 .6-.1h21.8l.1 .1v1.2l-.2 .2h-23.3l.1-.6zM216.9 77l4.4-2.6a3.2 3.2 0 0 1 2.8-.4l.1 .2a2.58 2.58 0 0 1 .1 2 1.77 1.77 0 0 1-1.7 .9l-5 .1-.6-.1zM241.6 61.7l.2 .2a1.08 1.08 0 0 1 .2 1.3v.3a1.01 1.01 0 0 0 .4 1.2l.8-.5a.41 .41 0 0 1 .4-.3 .41 .41 0 0 1 .4 .3l.1 .2v.7a1.7 1.7 0 0 0 .3 1.5l.2 .2M241.6 61.8l-.5 .2M243.7 64l-1.2 .6M244.6 66.8l1-1.1 .1 .2a1 1 0 0 1 .5 1.1l.1 .5a1.05 1.05 0 0 0 .5 1.2M245.9 66l-1.3 .8"/>
<path d="M246.1 61.3a2.5 2.5 0 0 0-.2 2.3l.2 .2M246.1 63.8l.9 .5M246.8 68.7l.9-1.3 .1 .1a1.01 1.01 0 0 1 .6 1.2l.1 .5a1.07 1.07 0 0 0 .6 1.1M247.9 63.8l-.9 .5M248 62.7l-1.9 1.1M248.1 60.3a2.24 2.24 0 0 0-.1 2.1M248.1 60.1l-2 1.2M248.2 67.9l-1.4 .8M249.1 70.3l.7-1.3 .2 .1a.79 .79 0 0 1 .5 1 1.9 1.9 0 0 0 .6 1.5l.3 .1M250.4 69.6l-1.3 .7M251.4 71.7l.5-1.5 .2 .1a.75 .75 0 0 1 .6 .8l.5 1.6 .5 .2M251.9 64.7l-1.5 .8"/>
<path d="M252.7 71l-1.3 .7M253.7 72.9l.4-1.7 .1 .1a1.01 1.01 0 0 1 .7 1l.6 1.4 .4 .1M254.2 64.4l.3 3.3a2.09 2.09 0 0 0 .8 1.4M254.2 63.5l.2-1 1.8 4.7a3.3 3.3 0 0 1 .3 2.4h-.3M254.2 63.5v.9M254.7 63.2l-.5 .3M254.9 72.2l-1.2 .7M255 64l-.8 .4M255.3 69.1l.9 .5M255.9 73.8l.3-1.8 .1 .1a.84 .84 0 0 1 .8 .9 2.05 2.05 0 0 0 .8 1.4h.3M256.6 68.4l-1.3 .7M256.6 69.4l-.4 .2"/>
<path d="M257.1 73.1l-1.2 .7M258.2 74.4v-1.9l.1 .1a.6 .6 0 0 1 .7 .6l.9 1.5 .4 .1M259.3 73.8l-1.1 .6M260.3 74.8l-.1-2h.2a.55 .55 0 0 1 .6 .5l1 1.6 .4-.1M261.5 74.1l-1.2 .7M261.7 68.6l-2.1 1.3M263.6 74.1l-1.2 .7M264.3 74.6l-.4 .1-1.3-2h-.5l.3 2.1M265.5 73.9l-1.2 .7M266.2 74.1l-.2 .1a1.71 1.71 0 0 1-1.1-1.1l-.5-.8-.5 .2 .4 2.1M266.2 67.9l-2.7 .7h-1.8M267.1 71.1l.8 2.2"/>
<path d="M267.4 73.4l-1.2 .7M267.5 70.8l1.6 1.7M267.5 70.8l-.4 .3M267.5 70.9l-.4 .2M267.9 73.3l-.4 .2-1.5-1.8-.1 .1-.3 .1 .6 2.2M268.5 70.1l.4-.4 1.6 1.5M268.5 70.1l.9 2.1M269 69.8l-.5 .3M269.4 72.2l-.3 .3M269.8 68.7l.3-.3 1.6 1.3M269.8 68.7l1 2.2M270 72l-2.1 1.3"/>
<path d="M270.2 68.5l-.4 .2M270.8 70.9l-.3 .3M270.8 67.2l.3-.4 1.7 1.1M270.8 67.2l1.2 2.1M271.3 66.9l-.5 .3M271.4 70.7l.1 .3M271.5 71l-2.4 1.5M271.5 71l-2.1 1.2M271.7 65.5l.2-.5 1.7 .9M271.7 65.5l1.3 2M272 69.3l-.3 .4M272.2 65.2l-.5 .3"/>
<path d="M272.4 63.6l.2-.6 1.6 .7M272.4 63.6l1.4 1.9M272.7 69.1l.2 .6M272.9 61.4l1.5 1.9M272.9 69.7l-2.4 1.5M272.9 69.7l-2.1 1.2M273 67.5l-.2 .4M273 63.2l-.6 .4M273.5 61.1l-.6 .3M273.7 67.4l.4 .7M273.8 65.5l-.2 .4M274.1 68.1l-.2 .4-2.2 1.2"/>
<path d="M274.1 68.1l-2.1 1.2M274.4 63.3l-.2 .4M274.6 65.4l.5 .9M274.6 61.4l-1.6-.6-.1 .6M274.7 60.9l-.1 .5M275.1 66.3l-.2 .4-2.1 1.2M275.1 66.3l-2.1 1.2M275.2 63.2l.7 1.1M275.6 60.8l.9 1.2M275.9 64.3l-.2 .4-2.1 1.2M275.9 64.3l-2.1 1.2M276.5 62l-.1 .5-2.2 1.2"/>
<path d="M276.5 62l-2.1 1.3M31.4 80.9l.7-.3h22.5a1.01 1.01 0 0 1 1 1 1.01 1.01 0 0 1-1 1h-22.5a1.03 1.03 0 0 1-.9-.6 1.03 1.03 0 0 1 .2-1.1zM31.5 86.6l.4-.2a7.1 7.1 0 0 1 3.1-.4h3.3l.3 .2-4.5 2.6a2.57 2.57 0 0 1-2.8 .2l-.1-1.9zM34.3 90.3a16.1 16.1 0 0 1 10.2-3.1h6.1a1.89 1.89 0 0 1 2.3 1.7l.1 6.8a16 16 0 0 1-3.2 10.2 2.7 2.7 0 0 1-3.1 1.1 27.5 27.5 0 0 1-13.6-13.9 3.2 3.2 0 0 1 1.2-2.8zM57.7 85.1a1 1 0 0 1 1.2-.5 1 1 0 0 1 .7 1v22.5a1.01 1.01 0 0 1-1 1 1.01 1.01 0 0 1-1-1v-22.5zM61.9 80.9l.7-.3h22.5a1.01 1.01 0 0 1 1 1 1.01 1.01 0 0 1-1 1h-22.5a1.01 1.01 0 0 1-.9-.6 1.01 1.01 0 0 1 .2-1.1zM64.7 87.7l.5-.3 1.3-.2h6.2a16.5 16.5 0 0 1 10.2 3.1 2.99 2.99 0 0 1 .5 4.5 27.4 27.4 0 0 1-13.3 12.3 3.5 3.5 0 0 1-3.2-1.9 16.2 16.2 0 0 1-2.7-9.5l.1-6.1a3.4 3.4 0 0 1 .4-1.9zM78.7 86.1l1.3-.1 3.7 .1a3.2 3.2 0 0 1 2.2 .7l.2 .7v1.3a1.04 1.04 0 0 1-1.4 .5 15.9 15.9 0 0 1-5.5-2.7zM103.4 82.1v.7M103.4 81.3v.8M103.4 82.8v.6M103.4 84.3v1"/>
<path d="M103.4 85.3v.7M103.4 86v.5M103.4 88.5v.6M103.4 87.3v1.2M103.4 89.1v.3M103.4 91.6v.7M103.4 90.2v1.4M103.4 92.3h.1M103.4 80.4v.9M103.4 83.4v.9M103.4 86.5v.8M103.4 93.1v1.6"/>
<path d="M103.4 94.7v.6M103.4 95.3h.1M103.4 89.4v.8M103.4 95.8v1.8M103.4 97.6v.6M103.4 92.3v.8M103.4 95.3v.5M103.4 98.5v1.9M103.4 98.2v.3M103.4 87.3h3M103.4 86h3M103.4 92.3h3"/>
<path d="M103.4 95.3h3M103.4 82.1h3M103.4 82.8h3M103.4 81.3h3M103.4 83.4h3M103.4 80.4h3M103.4 85.3h3M103.4 84.3h3M103.4 86.5h3M103.4 88.5h3M103.4 89.1h3M103.4 89.4h3"/>
<path d="M103.4 91.6h3M103.4 90.2h3M103.4 94.7h3M103.4 93.1h3M103.4 97.6h3M103.4 95.8h3M103.4 98.2h3M103.4 98.5h3M106.4 82.1v.7M106.4 81.3v.8M106.4 82.8v.6M106.4 84.3v1"/>
<path d="M106.4 85.3v.7M106.4 86v.5M106.4 88.5v.6M106.4 87.3v1.2M106.4 89.1v.3M106.4 91.6v.7M106.4 90.2v1.4M106.4 92.3h.1M106.4 80.4v.9M106.4 83.4v.9M106.4 86.5v.8M106.4 93.1v1.6"/>
<path d="M106.4 94.7v.6M106.4 95.3h.1M106.4 89.4v.8M106.4 95.8v1.8M106.4 97.6v.6M106.4 92.3v.8M106.4 95.3v.5M106.4 98.5v1.9M106.4 98.2v.3M106.4 80.6l.1 .2h.4M106.9 82.4h-.4l-.1 .2M106.9 82.4v2.6"/>
<path d="M106.9 85l-.4 .1-.1 .4M106.9 80.8h6M106.9 82.4h6M106.9 85h6M112.9 80.8l.5 .6a.86 .86 0 0 1-.5 1M112.9 82.4v2.6M135.1 84.6v1M135.1 85.6v22.5M135.1 85.6h3M138.1 85.6v22.5M145.1 84.6l-.5 .4h-6.3l-.2 .6M145.6 84.1h.1"/>
<path d="M145.6 84.1l-.5 .5h-10M150.6 83.1h.1M150.6 82.9h7.5M158.1 80.1v2.8M158.1 83.6h.1M158.1 83.6h-12.5v.5M158.1 82.9v.7M158.1 80.1h-7.5v3M169.4 83.6h23.4a1.45 1.45 0 0 1-1.5 1.5h-21.8l-.2-.2zM169.6 86.7a3.9 3.9 0 0 1 2.8-.7h3.7a.44 .44 0 0 1 .7 .2l-4.4 2.6a2.6 2.6 0 0 1-2.9 .2 2.64 2.64 0 0 1-.1-2zM169.7 80.9l.7-.3h22.4a1.01 1.01 0 0 1 1.1 1 1.01 1.01 0 0 1-1.1 1h-22.4a1.01 1.01 0 0 1-1-.6 1.01 1.01 0 0 1 .3-1.1zM172.1 90.8a12 12 0 0 1 6.5-3.1 39.6 39.6 0 0 1 9.6-.5 4.6 4.6 0 0 1 2.4 .4l.4 .6 .2 .9a33.2 33.2 0 0 1-1.1 13 7.4 7.4 0 0 1-3.7 5l-.3 .1a3.2 3.2 0 0 1-2.4-.8 27 27 0 0 1-12.4-13.5 2.79 2.79 0 0 1 .8-2.1z"/>
<path d="M193.8 86l.5-.3 .5-.1v23.3l-.2 .2h-1.1l-.1-.2v-22.1zM196 85.1a1 1 0 0 1 1.1-.5 1 1 0 0 1 .7 1v22.5a1.01 1.01 0 0 1-1 1 1.01 1.01 0 0 1-1-1v-22.5zM198.9 85.6a1.45 1.45 0 0 1 1.4 1.5v21.8l-.2 .2h-1.1l-.1-.2zM200.1 80.9l.7-.3h22.5a1.01 1.01 0 0 1 1 1 1.01 1.01 0 0 1-1 1h-22.5a1.03 1.03 0 0 1-.9-.6 1.03 1.03 0 0 1 .2-1.1zM200.8 83.6h23.4l.1 .1v1.2l-.1 .2h-21.8a1.51 1.51 0 0 1-1.6-1.5zM202.9 87.8l1-.5a58.1 58.1 0 0 1 8.7 0 14.8 14.8 0 0 1 8.8 3.4 2.76 2.76 0 0 1 .2 4.1 27.7 27.7 0 0 1-12.8 12.2 2.79 2.79 0 0 1-3.2-1.2 16.4 16.4 0 0 1-3.1-10.1v-5.5a4.6 4.6 0 0 1 .4-2.4zM216.9 86.1l.2-.1a27 27 0 0 1 6.3 .3 1.13 1.13 0 0 1 .9 1.2l-.1 1.5a2.64 2.64 0 0 1-2.9-.2l-3.8-2.2zM53.8 101.8l.4-.1v.6v4.4a3.3 3.3 0 0 1-.8 2.2l-.7 .2h-1.2a1.04 1.04 0 0 1-.6-1.4 15.1 15.1 0 0 1 2.8-5.5zM63.1 101.6l.5 .6 2.2 3.8a2.62 2.62 0 0 1 .2 3l-1.5 .1a1.66 1.66 0 0 1-1.4-1.9l-.1-2v-2.9zM103.4 100.4v.5M103.4 102.9v.6M103.4 100.9v2"/>
<path d="M103.4 105.3v.5M103.4 103.5v1.8M103.4 105.8v1.7M103.4 107.5v.4M103.4 109.4v.4M103.4 107.9v1.5M103.4 109.8v1.3M103.4 111.1v.3M103.4 111.4v1.1M103.4 112.5v.2M103.4 112.7v.9M103.4 113.6v.2"/>
<path d="M103.4 113.8v.6M103.4 114.4v.1M103.4 114.5v.4M103.4 114.9v.1M103.4 115.1h.1M103.4 115.1h3M103.4 115v.1M103.4 100.4h3M103.4 100.9h3M103.4 102.9h3M103.4 103.5h3M103.4 105.3h3"/>
<path d="M103.4 105.8h3M103.4 107.5h3M103.4 107.9h3M103.4 109.4h3M103.4 109.8h3M103.4 111.1h3M103.4 111.4h3M103.4 112.5h3M103.4 112.7h3M103.4 113.6h3M103.4 113.8h3M103.4 114.4h3"/>
<path d="M103.4 114.5h3M103.4 114.9h3M103.4 115h3M106.4 100.4v.5M106.4 102.9v.6M106.4 100.9v2M106.4 105.3v.5M106.4 103.5v1.8M106.4 105.8v1.7M106.4 107.5v.4M106.4 109.4v.4M106.4 107.9v1.5"/>
<path d="M106.4 109.8v1.3M106.4 111.1v.3M106.4 111.4v1.1M106.4 112.5v.2M106.4 112.7v.9M106.4 113.6v.2M106.4 113.8v.6M106.4 114.4v.1M106.4 114.5v.4M106.4 114.9v.1M106.4 115.1h.1M106.4 115v.1"/>
<path d="M135.1 115.1h.1M135.1 108.1v1M135.1 109.1h3M135.1 115.1h3M135.1 109.1v6M135.1 108.1h3M138.1 115.1h.1M138.1 108.1v1M138.1 109.1v6M192.3 101.6l.1 .3a27 27 0 0 1-.3 6.3 1.13 1.13 0 0 1-1.1 .9l-1.5-.1a1 1 0 0 1-.4-1l.6-2zM201.3 101.7l.5 .4a18.8 18.8 0 0 1 2.7 5.4 1.39 1.39 0 0 1-.4 1.6 3.6 3.6 0 0 1-2.1-.3l-.2-.2a9.8 9.8 0 0 1-.6-4.5zM25.2 154.9l-.1 3h.2"/>
<path d="M25.2 154.9h.1M25.2 154.9v3M25.3 154.9h.1M25.3 157.9h.1M25.3 154.9v3M25.4 154.9h.4M25.4 157.9h.4M25.4 154.9v3M25.8 154.9h.2M25.8 157.9h.2M25.8 154.9v3M26 154.9h.7"/>
<path d="M26 157.9h.7M26 154.9v3M26.7 154.9h.1M26.7 157.9h.1M26.7 154.9v3M26.8 154.9h1M26.8 157.9h1M26.8 154.9v3M27.8 154.9h.2M27.8 157.9h.2M27.8 154.9v3M28 154.9h1.2"/>
<path d="M28 157.9h1.2M28 154.9v3M29.2 154.9h.3M29.2 157.9h.3M29.2 154.9v3M29.5 154.9h1.4M29.5 157.9h1.4M29.5 154.9v3M30.9 154.9h.4M30.9 157.9h.4M30.9 154.9v3M31.3 154.9h1.5"/>
<path d="M31.3 157.9h1.5M31.3 154.9v3M32.8 154.9h.4M32.8 157.9h.4M32.8 154.9v3M33.2 154.9h1.8M33.2 157.9h1.8M33.2 154.9v3M35 154.9h.5M35 157.9h.5M35 154.9v3M35.5 154.9h1.9"/>
<path d="M35.5 157.9h1.9M35.5 154.9v3M37.4 154.9h.5M37.4 157.9h.5M37.4 154.9v3M37.9 154.9h2M37.9 157.9h2M37.9 154.9v3M39.9 154.9h.1M39.9 154.9v3M39.9 157.9h.1M40 154.9h.5"/>
<path d="M40 157.9h.5M40 154.9v3M40.5 154.9h1.9M40.5 157.9h1.9M40.5 154.9v3M42.4 154.9h.4M42.4 157.9h.4M42.4 154.9v3M42.8 154.9h.6M42.8 157.9h.6M42.8 154.9v3M43.4 154.9h1.7"/>
<path d="M43.4 157.9h1.7M43.4 154.9v3M45.1 154.9h.6M45.1 157.9h.6M45.1 154.9v3M45.7 154.9h.6M45.7 157.9h.6M45.7 154.9h.1M45.7 157.9h.1M45.7 154.9v3M46.3 154.9h1.5M46.3 157.9h1.5"/>
<path d="M46.3 154.9v3M47.8 154.9h.8M47.8 157.9h.8M47.8 154.9v3M48.7 154.9h.7M48.7 157.9h.7M48.7 154.9h-.1v3h.1M48.7 154.9v3M49.4 154.9h1.3M49.4 157.9h1.3M49.4 154.9v3M50.7 154.9h.8"/>
<path d="M50.7 157.9h.8M50.7 154.9v3M51.5 154.9h.4M51.5 157.9h.4M51.5 154.9v3M51.9 154.9h.6M51.9 157.9h.6M51.9 154.9v3M52.5 154.9h1.2M52.5 157.9h1.2M52.5 154.9v3M53.7 154.9h.8"/>
<path d="M53.7 157.9h.8M53.7 154.9v3M54.5 154.9h.6M54.5 157.9h.6M54.5 154.9v3M54.8 157.9l.4 .1v.4M55.1 154.9h.6M55.1 157.9h.6M55.1 154.9v3M55.2 158.4h2.6M55.2 158.4v6M55.7 154.9h1"/>
<path d="M55.7 157.9h1M55.7 154.9v3M56.7 154.9h.8M56.7 157.9h.8M56.7 154.9v3M57.5 154.9h.8M57.5 157.9h.8M57.5 154.9v3M57.6 157.9l.2 .1v.4M57.8 158.4v6M58.3 154.9h.6M58.3 157.9h.6"/>
<path d="M58.3 154.9v3M58.9 154.9h.8M58.9 157.9h.8M58.9 154.9v3M59.4 158.4h2.6M59.4 158.4v6M59.6 157.9l-.2 .1v.4M59.7 154.9h.8M59.7 157.9h.8M59.7 154.9v3M60.5 154.9h1M60.5 157.9h1"/>
<path d="M60.5 154.9v3M61.5 154.9h.7M61.5 157.9h.7M61.5 154.9v3M62 158.4v6M62.2 154.9h.5M62.2 157.9h.5M62.2 154.9v3M62.5 157.9l-.4 .1-.1 .4M62.7 154.9h.8M62.7 157.9h.8M62.7 154.9v3"/>
<path d="M63.5 154.9h1.2M63.5 157.9h1.2M63.5 154.9v3M64.7 154.9h.7M64.7 157.9h.7M64.7 154.9v3M65.4 154.9h.3M65.4 157.9h.3M65.4 154.9v3M65.7 154.9h.8M65.7 157.9h.8M65.7 154.9v3"/>
<path d="M66.5 154.9h1.4M66.5 157.9h1.4M66.5 154.9v3M67.9 154.9h.6M67.9 157.9h.6M67.9 154.9v3M68.5 154.9h.1M68.5 157.9h.1M68.5 154.9v3M68.6 154.9h.8M68.6 157.9h.8M68.6 154.9v3"/>
<path d="M69.4 154.9h1.5M69.4 157.9h1.5M69.4 154.9v3M70.9 154.9h.6M70.9 157.9h.6M70.9 154.9v3M71.5 157.9h.1M71.5 154.9v3M71.5 154.9h.1M71.6 154.9h.6M71.6 157.9h.6M71.6 154.9v3"/>
<path d="M72.2 154.9h1.7M72.2 157.9h1.7M72.2 154.9v3M73.9 154.9h.6M73.9 157.9h.6M73.9 154.9v3M74.5 154.9h.3M74.5 157.9h.3M74.5 154.9v3M74.8 154.9h1.9M74.8 157.9h1.9M74.8 154.9v3"/>
<path d="M76.7 154.9h.6M76.7 157.9h.6M76.7 154.9v3M77.3 154.9h.1M77.3 154.9v3M77.3 157.9h.1M77.3 154.9h2M77.3 157.9h2M79.3 154.9h.6M79.3 157.9h.6M79.3 154.9v3M79.9 154.9h1.9"/>
<path d="M79.9 157.9h1.9M79.9 154.9v3M81.8 154.9h.5M81.8 157.9h.5M81.8 154.9v3M82.3 154.9h1.7M82.3 157.9h1.7M82.3 154.9v3M84 154.9h.4M84 157.9h.4M84 154.9v3M84.4 154.9h1.6"/>
<path d="M84.4 157.9h1.6M84.4 154.9v3M86 154.9h.4M86 157.9h.4M86 154.9v3M86.4 154.9h1.3M86.4 157.9h1.3M86.4 154.9v3M87.7 154.9h.4M87.7 157.9h.4M87.7 154.9v3M88.1 154.9h1.1"/>
<path d="M88.1 157.9h1.1M88.1 154.9v3M89.2 154.9h.3v3h-.3M89.2 154.9v3M89.5 154.9h.9M89.5 157.9h.9M90.4 154.9h.2M90.4 157.9h.2M90.4 154.9v3M90.6 154.9h.7M90.6 157.9h.7M90.6 154.9v3"/>
<path d="M91.3 154.9h.1M91.3 157.9h.1M91.3 154.9v3M91.4 154.9h.4M91.4 157.9h.4M91.4 154.9v3M91.8 154.9h.1M91.8 157.9h.1M91.8 154.9v3M91.9 154.9h.2M91.9 157.9h.2M91.9 154.9v3"/>
<path d="M92.1 154.9h.1M92.1 157.9h.1M92.1 154.9v3M55.2 164.4l.9 1h5l.9-1M55.2 164.4h2.6M56.6 165.4v12.5h4v-12.5M57.8 164.4a.88 .88 0 0 0 .8 .4 .88 .88 0 0 0 .8-.4M59.4 164.4h2.6"/>
</g>
<g font-size="8.5">
<text x="220.3" y="172.3">Roue Dentee</text>
<text x="232.6" y="192.7">E001</text>
</g>
<g font-size="8.1">
<text x="22" y="8">6</text>
<text x="71.2" y="8">5</text>
<text x="121.2" y="8">4</text>
<text x="171.3" y="8">3</text>
<text x="221.3" y="8">2</text>
<text x="270.5" y="8">1</text>
<text x="2" y="33.6">D</text>
<text x="289" y="33.6">D</text>
<text x="1.7" y="86.1">C</text>
<text x="288.7" y="86.1">C</text>
<text x="2.7" y="136.1">B</text>
<text x="289.7" y="136.1">B</text>
<text x="2" y="188.6">A</text>
<text x="289" y="188.6">A</text>
<text x="22" y="208">6</text>
<text x="71.2" y="208">5</text>
<text x="121.2" y="208">4</text>
<text x="171.3" y="208">3</text>
<text x="221.3" y="208">2</text>
<text x="270.5" y="208">1</text>
</g>
<g font-size="4.7">
<text x="68" y="40">A</text>
<text x="115.7" y="40">B</text>
<text x="68" y="126.5">A</text>
<text x="115.7" y="126.5">B</text>
<text x="133.7" y="127">COUPE A-A</text>
<text x="184.7" y="127">COUPE B-B</text>
</g>
<text font-size="3.9" x="277.9" y="188.5">A4</text>
<text font-size="3.2" x="181.2" y="190.9">PLA</text>
<text font-size="2.5" x="279" y="149.1">AA</text>
<g font-size="2">
<text x="107.6" y="147.6">SAUF INDICATION CONTRAIRE:</text>
<text x="141.4" y="147.6">FINITION:</text>
<text x="188.3" y="147.5">CASSER LES</text>
<text x="188.3" y="150">ANGLES VIFS</text>
<text x="219.6" y="149">NE PAS CHANGER L'ECHELLE</text>
<text x="260.3" y="149.2">REVISION</text>
<text x="107.6" y="150.1">LES COTES SONT EN MILLIMETRES</text>
<text x="107.6" y="152.6">ETAT DE SURFACE: 3D Printing</text>
<text x="107.6" y="155.1">TOLERANCES: ISO 2768-mK</text>
<text x="109.2" y="157.6">LINEAIRES:</text>
<text x="109.2" y="160.1">ANGULAIRES:</text>
<text x="121.3" y="165">NOM</text>
<text x="137" y="164.9">SIGNATURE</text>
<text x="154.2" y="164.9">DATE</text>
<text x="207" y="164.9">TITRE:</text>
<text x="107.2" y="169.1">AUTEUR</text>
<text x="107.4" y="173.3">VERIF.</text>
<text x="117.9" y="173.3">LEWONCZUK</text>
<text x="118.2" y="169.1">LEWONCZUK</text>
<text x="152.6" y="168.9">19/01/18</text>
<text x="107.4" y="177.4">APPR.</text>
<text x="107.5" y="181.8">FAB.</text>
<text x="162.7" y="185.5">MATERIAU:</text>
<text x="206.6" y="185.5">No. DE PLAN</text>
<text x="107.7" y="186.1">QUAL.</text>
<text x="162.6" y="198.5">MASSE:</text>
<text x="207.1" y="198.6">ECHELLE:1:2</text>
<text x="251.5" y="198.6">FEUILLE 1 SUR 1</text>
</g>
</svg>
